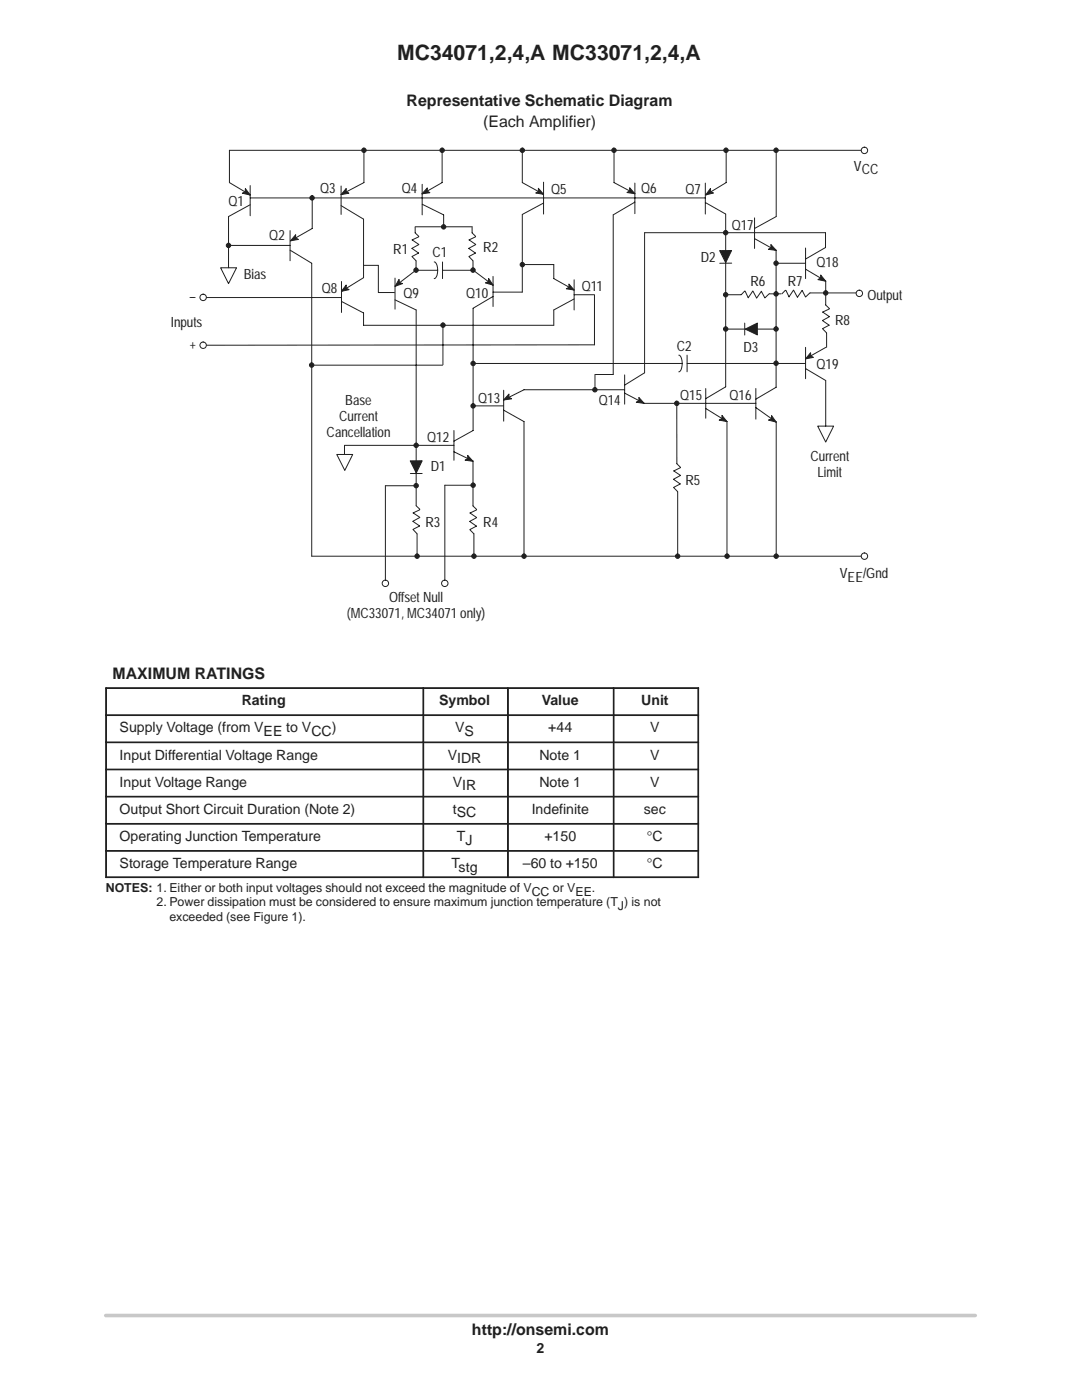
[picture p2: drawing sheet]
<svg xmlns="http://www.w3.org/2000/svg" width="216mm" height="279mm" viewBox="0 0 216 279" stroke-linecap="round" stroke-linejoin="round" font-family="sans-serif">
<path d="M21.1 262.5h173.5" fill="none" stroke="#c7c8ca" stroke-width=".72"/>
<g fill="none" stroke="#231f20" stroke-width=".2">
<path d="M49.9 39.5h90.8M49.9 37v6.1M62.3 39.5v6.1l-4.3 2.5M68.1 37.1v5.7M72.6 30v6.4l-4.5 2.4M84.2 36.8v6.1M88.2 30v6.4l-4 2.3M104.2 30v6.4l4.3 2.4M108.5 36.4v6.3M122.5 30v6.4l4.2 2.3M126.7 36.5v6.1M140.7 36.5v6.2"/>
<path d="M144.9 30v6.4l-4.1 2.5M154.9 30.3v12.9l-4.3 2.4M172.5 30h-126.7v6.4l4.1 2.5M40.5 59.4h27.6M44 53.4h3.2l-1.6 3.2zM45.6 49h12.3M49.9 40.9l-4.3 2.3v10.2M57.9 49.9l4.3 2.6v58.5h109.8M57.9 46v6M68.1 41l4.4 2.7v11.7l-4.4 2.7M68.1 56.2v6.2M75.5 53v5.4h3.2"/>
<path d="M78.8 59.8l4.2 2.1v39l.8 .7M78.8 55.5v6.2M82.2 49.6l1.3 .9-1.3 .7 .8 .8M82.8 45.3h11.4M82.8 45.3v1.1M82.8 46.5l.8 .7M83 52.1v1.8l-4.2 3.2M83 53.9h4.4M83.6 48.8l-1.4 .8M83.6 47.3l-1.4 .6 1.4 .9M84.2 40.8l4.3 2.1v2.4M86.6 52.3l.5 .4 .2 .9-.1 1.4-.3 .5-.3 .1"/>
<path d="M88.3 52.3v3.3M88.3 53.9h6.1M93.5 49.6l1.4 .9-1.3 .7 .8 .8M94.2 45.3v1.1M94.2 46.5l.7 .7M94.4 52.1v1.8l4 3M94.9 47.3l-1.3 .6 1.3 .9M94.9 48.8l-1.4 .8M98.4 59.2l-4 2.3v24.4l-3.8 2.1M98.4 55.2v6M104.2 52.8h6.3v2.8l4.1 2.3M108.5 40.5l-4.3 2.3v15.5h-5.8"/>
<path d="M114.6 58.8h4v10l-78.2 .1M114.6 59.7l-4.1 2.2v3h-38v-2.4l-4.4-2.3M114.6 55.8v6.1M126.7 40.3l-4.3 2.6M128.6 46.4h36.1v3l-4 2.3M140.7 40.4l4.1 2.3v34.5l-4 2.4M144.8 58.8h3.1M146 52.5h-2.4M148.6 58.1l-.7 .7M148.7 58.1l.6 1.3 .9-1.3M150.2 58.1l.8 1.4M150.6 47.6l4.3 2.4v27.3"/>
<path d="M150.6 43.5v6.1M153.5 58.6l-.9 .9-.7-1.4-.9 1.4M153.5 58.6h2.3M154.9 52.5h5.8M156.7 57.9l-.7 .7M158.3 57.9l-.9 1.3-.6-1.3M158.4 57.9l.7 1.4M160 58l-.9 1.3M160.1 58l.6 1.3 .9-.8M160.7 53.7l4.1 2.4v4.7l.7 .8M160.7 49.5v6.1M161.7 58.5h10"/>
<path d="M62.2 72.9h26.1M88.4 64.9v7.9M94.4 72.5h41.8M100.5 77.9v6.2M118.7 74.7v3.1M118.8 74.7h3.6M124.6 77.8h-20l-4.1 2M124.6 78.5l3.9 2M124.6 74.8v5.9M128.6 74.4l-4 2.5M135.4 70.9a1.95 1.95 0 0 1 .7 2.3l-.3 .7-.4 .3M137.1 70.9v3.3"/>
<path d="M137.1 72.5h23.6M140.8 77.5v6M144.8 65.7h9.8M148.6 64.5v2.4M150.8 77.5v6.1M154.9 77.3l-4.1 2.4M160.7 73.6l4.1 2.3v9.1M160.7 69.3v6.3M164.1 64l1.3 .9-1.3 .7 .8 .8M164.8 69.3l-4.1 2.3M164.9 66.5v2.8M165.5 61.7l-1.3 .6 1.3 .9-1.4 .8"/>
<path d="M81.9 94.5h2.3M82.9 96.9h-6v19.5M90.6 90.2l3.8 1.8v8.9M90.6 88.9h-21.9v4.1M90.6 85.9v6M94.4 96.8h-5.6v19.6M94.4 81h6.1M100.5 81.9l4.1 2.2v26.9M128.6 80.5h22.2M134.4 95.7l1.3 .9-1.3 .7 .8 .8M135 80.5l.1 12 .7 .7M135.8 93.3l-1.4 .7 1.4 .9-1.4 .7"/>
<path d="M140.8 81.5l4.3 2.6v26.7M150.8 81.3l4.1 2.9v26.8M163.2 85h3.1l-1.5 3.2zM82.4 104.1l1.3 .9-1.3 .7 .8 .8M83.2 106.6v4.4M83.8 101.7l-1.4 .7 1.4 .9-1.4 .7M94.4 101l.7 .7M95.1 103.3l-1.4 .8 1.4 .9-1.4 .7 .9 .8M95.1 101.8l-1.3 .6 1.3 .9"/>
</g>
<g fill="#231f20" stroke="#231f20" stroke-width=".2">
<path d="M81.9 92h2.3l-1.1 2.4z"/>
<path d="M143.6 50h2.4l-1.2 2.4z"/>
<path d="M148.7 65.7l2.4-1.2v2.3z"/>
</g>
<path d="M67.2 90.7h3.2l-1.6 3.2z" fill="#fff"/>
<path d="M67.2 90.7h3.2l-1.6 3.2z" fill="none" stroke="#231f20" stroke-width=".2"/>
<circle cx="45.6" cy="49" r=".44" fill="#231f20" stroke="#231f20" stroke-width=".2"/>
<circle cx="40.5" cy="59.4" r=".64" fill="#fff"/>
<circle cx="40.5" cy="59.4" r=".64" fill="none" stroke="#231f20" stroke-width=".2"/>
<circle cx="76.9" cy="116.4" r=".64" fill="#fff"/>
<circle cx="76.9" cy="116.4" r=".64" fill="none" stroke="#231f20" stroke-width=".2"/>
<circle cx="172.5" cy="30" r=".64" fill="#fff"/>
<circle cx="172.5" cy="30" r=".64" fill="none" stroke="#231f20" stroke-width=".2"/>
<circle cx="171.5" cy="58.5" r=".64" fill="#fff"/>
<g fill="none" stroke="#231f20" stroke-width=".2">
<path d="M49.2 38.4l.7 .5M68.8 38.4l-.7 .4M85 38.3l-.8 .4M107.7 38.3l.8 .5M125.9 38.2l.8 .5M141.6 38.4l-.8 .5M58.7 47.6l-.7 .5M68.9 57.7l-.8 .4M72.5 53h3M79.5 56.6l-.7 .5M97.7 56.4l.7 .5M113.8 57.5l.8 .4"/>
<path d="M122.4 42.9v31.8M128.6 46.4v28M154.1 49.6l.8 .4M164 55.7l.8 .4M161.5 71.2l-.8 .4"/>
<circle cx="171.5" cy="58.5" r=".64"/>
</g>
<g fill="#231f20" stroke="#231f20" stroke-width=".2">
<path d="M49 37.6l.9 1.3-1.5-.3 .5-.3z" fill-rule="evenodd"/>
<path d="M59 46.8v.7l.5 .3-1.5 .3z" fill-rule="evenodd"/>
<path d="M69.1 37.6v.6l.5 .4-1.5 .2z" fill-rule="evenodd"/>
<path d="M69.1 56.9v.6l.6 .3-1.6 .3z" fill-rule="evenodd"/>
<path d="M79.6 55.8l.1 .6 .6 .2-1.5 .5z" fill-rule="evenodd"/>
<path d="M85.3 37.5l-.1 .6 .6 .4-1.6 .2z" fill-rule="evenodd"/>
<path d="M97.5 55.6l.9 1.3-1.5-.4 .5-.3z" fill-rule="evenodd"/>
<path d="M113.5 56.7l1.1 1.2-1.6-.3 .5-.3z" fill-rule="evenodd"/>
<path d="M107.4 37.6l1.1 1.2-1.6-.3 .5-.3z" fill-rule="evenodd"/>
<path d="M125.6 37.5l1.1 1.2-1.6-.3 .5-.3z" fill-rule="evenodd"/>
<path d="M141.8 37.6v.7l.6 .2-1.6 .4z" fill-rule="evenodd"/>
<path d="M153.8 48.8l1.1 1.2-1.6-.2 .5-.4z" fill-rule="evenodd"/>
<path d="M163.8 54.9l1 1.2-1.6-.3 .5-.3z" fill-rule="evenodd"/>
<path d="M161.7 70.4l.1 .6 .5 .3-1.6 .3z" fill-rule="evenodd"/>
<circle cx="62.3" cy="39.5" r=".44"/>
<circle cx="72.6" cy="30" r=".44"/>
<circle cx="88.2" cy="30" r=".44"/>
<circle cx="104.2" cy="30" r=".44"/>
<circle cx="88.5" cy="45.3" r=".44"/>
<circle cx="83" cy="53.9" r=".44"/>
<circle cx="94.4" cy="53.9" r=".44"/>
<circle cx="88.4" cy="64.9" r=".44"/>
<circle cx="104.2" cy="52.8" r=".44"/>
<circle cx="122.5" cy="30" r=".44"/>
<circle cx="144.9" cy="30" r=".44"/>
<circle cx="144.8" cy="46.4" r=".44"/>
<circle cx="144.8" cy="58.8" r=".44"/>
<circle cx="154.9" cy="30" r=".44"/>
<circle cx="154.9" cy="52.5" r=".44"/>
<circle cx="154.9" cy="58.7" r=".44"/>
<circle cx="154.9" cy="65.7" r=".44"/>
<circle cx="144.8" cy="65.7" r=".44"/>
<circle cx="164.8" cy="58.5" r=".44"/>
<circle cx="154.9" cy="72.5" r=".44"/>
</g>
<circle cx="172.5" cy="111" r=".64" fill="#fff"/>
<g fill="none" stroke="#231f20" stroke-width=".2">
<path d="M101.3 79.4l-.8 .4M93.6 91.6l.8 .5M127.8 80.1l.7 .4M144.3 83.7l.8 .4M154.1 83.7l.8 .5M94.6 106.5v4.4"/>
<circle cx="172.5" cy="111" r=".64"/>
</g>
<g fill="#231f20" stroke="#231f20" stroke-width=".2">
<path d="M144.1 82.9l1 1.2-1.6-.3 .6-.3z" fill-rule="evenodd"/>
<path d="M154 82.9l.9 1.3-1.6-.4 .6-.2z" fill-rule="evenodd"/>
<path d="M127.5 79.3l1 1.2-1.5-.2 .5-.4z" fill-rule="evenodd"/>
<path d="M101.6 78.6l-.1 .7 .6 .3-1.6 .2z" fill-rule="evenodd"/>
<path d="M93.3 90.9l1.1 1.2-1.6-.3 .5-.3z" fill-rule="evenodd"/>
<circle cx="135" cy="80.5" r=".44"/>
<circle cx="94.4" cy="72.5" r=".44"/>
<circle cx="94.4" cy="81" r=".44"/>
<circle cx="94.4" cy="96.8" r=".44"/>
<circle cx="83" cy="88.9" r=".44"/>
<circle cx="83" cy="96.9" r=".44"/>
<circle cx="83.2" cy="111" r=".44"/>
<circle cx="94.6" cy="111" r=".44"/>
</g>
<circle cx="88.8" cy="116.4" r=".64" fill="#fff"/>
<circle cx="88.8" cy="116.4" r=".64" fill="none" stroke="#231f20" stroke-width=".2"/>
<g fill="#231f20" stroke="#231f20" stroke-width=".2">
<circle cx="104.6" cy="111" r=".44"/>
<circle cx="62.2" cy="72.9" r=".44"/>
</g>
<circle cx="40.5" cy="68.9" r=".64" fill="#fff"/>
<g fill="none" stroke="#231f20" stroke-width=".2">
<path d="M135.2 98.1v12.9"/>
<circle cx="40.5" cy="68.9" r=".64"/>
</g>
<g fill="#231f20" stroke="#231f20" stroke-width=".2">
<path d="M21.1 137.3h.1v5.4h-.1z" fill-rule="evenodd"/>
<path d="M21.1 137.3h63.3v.1h-63.3z" fill-rule="evenodd"/>
<path d="M84.4 137.3h.1v5.4h-.1z" fill-rule="evenodd"/>
<path d="M84.4 137.3h16.9v.1h-16.9z" fill-rule="evenodd"/>
<path d="M101.3 137.3h.1v5.4h-.1z" fill-rule="evenodd"/>
<path d="M101.3 137.3h21.1v.1h-21.1z" fill-rule="evenodd"/>
<path d="M122.4 137.3h.1v5.4h-.1z" fill-rule="evenodd"/>
<path d="M139.3 137.3h.1v5.4h-.1z" fill-rule="evenodd"/>
<path d="M122.4 137.3h17v.1h-17z" fill-rule="evenodd"/>
<path d="M21.1 142.7h.1v5.4h-.1z" fill-rule="evenodd"/>
<path d="M21.1 142.7h63.3v.1h-63.3z" fill-rule="evenodd"/>
<path d="M84.4 142.7h.1v5.4h-.1z" fill-rule="evenodd"/>
<path d="M84.4 142.7h16.9v.1h-16.9z" fill-rule="evenodd"/>
<path d="M101.3 142.7h.1v5.4h-.1z" fill-rule="evenodd"/>
<path d="M101.3 142.7h21.1v.1h-21.1z" fill-rule="evenodd"/>
<path d="M122.4 142.7h.1v5.4h-.1z" fill-rule="evenodd"/>
<path d="M139.3 142.7h.1v5.4h-.1z" fill-rule="evenodd"/>
<path d="M122.4 142.7h17v.1h-17z" fill-rule="evenodd"/>
<path d="M21.1 148.1h.1v5.4h-.1z" fill-rule="evenodd"/>
<path d="M21.1 148.1h63.3v.1h-63.3z" fill-rule="evenodd"/>
<path d="M84.4 148.1h.1v5.4h-.1z" fill-rule="evenodd"/>
<path d="M84.4 148.1h16.9v.1h-16.9z" fill-rule="evenodd"/>
<path d="M101.3 148.1h.1v5.4h-.1z" fill-rule="evenodd"/>
<path d="M101.3 148.1h21.1v.1h-21.1z" fill-rule="evenodd"/>
<path d="M122.4 148.1h.1v5.4h-.1z" fill-rule="evenodd"/>
<path d="M139.3 148.1h.1v5.4h-.1z" fill-rule="evenodd"/>
<path d="M122.4 148.1h17v.1h-17z" fill-rule="evenodd"/>
<path d="M21.1 153.5h.1v5.4h-.1z" fill-rule="evenodd"/>
<path d="M21.1 153.5h63.3v.1h-63.3z" fill-rule="evenodd"/>
<path d="M84.4 153.5h.1v5.4h-.1z" fill-rule="evenodd"/>
<path d="M84.4 153.5h16.9v.1h-16.9z" fill-rule="evenodd"/>
<path d="M101.3 153.5h.1v5.4h-.1z" fill-rule="evenodd"/>
<path d="M101.3 153.5h21.1v.1h-21.1z" fill-rule="evenodd"/>
<path d="M122.4 153.5h.1v5.4h-.1z" fill-rule="evenodd"/>
<path d="M139.3 153.5h.1v5.4h-.1z" fill-rule="evenodd"/>
<path d="M122.4 153.5h17v.1h-17z" fill-rule="evenodd"/>
<path d="M21.1 158.9h.1v5.4h-.1z" fill-rule="evenodd"/>
<path d="M21.1 158.9h63.3v.2h-63.3z" fill-rule="evenodd"/>
<path d="M84.4 158.9h.1v5.4h-.1z" fill-rule="evenodd"/>
<path d="M84.4 158.9h16.9v.2h-16.9z" fill-rule="evenodd"/>
<path d="M101.3 158.9h.1v5.4h-.1z" fill-rule="evenodd"/>
<path d="M101.3 158.9h21.1v.2h-21.1z" fill-rule="evenodd"/>
<path d="M122.4 158.9h.1v5.4h-.1z" fill-rule="evenodd"/>
<path d="M139.3 158.9h.1v5.4h-.1z" fill-rule="evenodd"/>
<path d="M122.4 158.9h17v.2h-17z" fill-rule="evenodd"/>
<path d="M21.1 164.3h.1v5.4h-.1z" fill-rule="evenodd"/>
<path d="M21.1 164.3h63.3v.2h-63.3z" fill-rule="evenodd"/>
<path d="M84.4 164.3h.1v5.4h-.1z" fill-rule="evenodd"/>
<path d="M84.4 164.3h16.9v.2h-16.9z" fill-rule="evenodd"/>
<path d="M101.3 164.3h.1v5.4h-.1z" fill-rule="evenodd"/>
<path d="M101.3 164.3h21.1v.2h-21.1z" fill-rule="evenodd"/>
<path d="M122.4 164.3h.1v5.4h-.1z" fill-rule="evenodd"/>
<path d="M139.3 164.3h.1v5.4h-.1z" fill-rule="evenodd"/>
<path d="M122.4 164.3h17v.2h-17z" fill-rule="evenodd"/>
<path d="M21.1 169.7h.1v5.4h-.1z" fill-rule="evenodd"/>
<path d="M21.1 169.7h63.3v.2h-63.3z" fill-rule="evenodd"/>
<path d="M21.1 175h63.3v.1h-63.3z" fill-rule="evenodd"/>
<path d="M84.4 169.7h.1v5.4h-.1z" fill-rule="evenodd"/>
<path d="M84.4 169.7h16.9v.2h-16.9z" fill-rule="evenodd"/>
<path d="M84.4 175h16.9v.1h-16.9z" fill-rule="evenodd"/>
<path d="M101.3 169.7h.1v5.4h-.1z" fill-rule="evenodd"/>
<path d="M101.3 169.7h21.1v.2h-21.1z" fill-rule="evenodd"/>
<path d="M101.3 175h21.1v.1h-21.1z" fill-rule="evenodd"/>
<path d="M122.4 169.7h.1v5.4h-.1z" fill-rule="evenodd"/>
<path d="M139.3 169.7h.1v5.4h-.1z" fill-rule="evenodd"/>
<path d="M122.4 169.7h17v.2h-17z" fill-rule="evenodd"/>
<path d="M122.4 175h17v.1h-17z" fill-rule="evenodd"/>
<circle cx="118.7" cy="77.8" r=".44"/>
<circle cx="154.9" cy="111" r=".44"/>
<circle cx="145.1" cy="111" r=".44"/>
<circle cx="135.2" cy="111" r=".44"/>
</g>
<text font-size="4.2" fill="#231f20" x="79.2" y="11.9">MC34071,2,4,A MC33071,2,4,A</text>
<g font-size="3.2" fill="#231f20">
<text x="81.1" y="21.2">Representative Schematic Diagram</text>
<text x="96.4" y="25.4">(Each Amplifier)</text>
<text x="22.5" y="135.5">MAXIMUM RATINGS</text>
<text x="94.2" y="266.4">http://onsemi.com</text>
</g>
<g font-size="2.8" fill="#231f20">
<text x="170.4" y="34.1">VCC</text>
<text x="45.6" y="41.2">Q1</text>
<text x="63.9" y="38.5">Q3</text>
<text x="80.2" y="38.5">Q4</text>
<text x="110" y="38.8">Q5</text>
<text x="128" y="38.5">Q6</text>
<text x="136.8" y="38.8">Q7</text>
<text x="53.7" y="48">Q2</text>
<text x="146" y="45.9">Q17</text>
<text x="78.5" y="50.7">R1</text>
<text x="86.3" y="51.3">C1</text>
<text x="96.4" y="50.3">R2</text>
<text x="139.8" y="52.4">D2</text>
<text x="162.9" y="53.4">Q18</text>
<text x="48.7" y="55.8">Bias</text>
<text x="64.2" y="58.5">Q8</text>
<text x="80.5" y="59.5">Q9</text>
<text x="93" y="59.5">Q10</text>
<text x="116.1" y="58.1">Q11</text>
<text x="149.7" y="57.1">R6</text>
<text x="157.2" y="57.1">R7</text>
<text x="173.1" y="59.8">Output</text>
<text x="34.1" y="65.2">Inputs</text>
<text x="37.8" y="60.2">–</text>
<text x="166.7" y="64.9">R8</text>
<text x="37.8" y="69.6">+</text>
<text x="135.1" y="70">C2</text>
<text x="148.4" y="70.3">D3</text>
<text x="162.9" y="73.7">Q19</text>
<text x="68.9" y="80.9">Base</text>
<text x="95.4" y="80.5">Q13</text>
<text x="119.5" y="80.8">Q14</text>
<text x="135.7" y="79.8">Q15</text>
<text x="145.6" y="79.8">Q16</text>
<text x="65.2" y="87.2">Cancellation</text>
<text x="67.7" y="84">Current</text>
<text x="85.3" y="88.3">Q12</text>
<text x="85.9" y="94">D1</text>
<text x="161.7" y="92.1">Current</text>
<text x="163.1" y="95.2">Limit</text>
<text x="136.8" y="96.8">R5</text>
<text x="84.9" y="105.2">R3</text>
<text x="96.4" y="105.2">R4</text>
<text x="167.6" y="115.4">VEE/Gnd</text>
<text x="69.2" y="123.4">(MC33071, MC34071 only)</text>
<text x="77.7" y="120.2">Offset Null</text>
<text x="48.2" y="140.8">Rating</text>
<text x="87.6" y="140.8">Symbol</text>
<text x="108.1" y="140.8">Value</text>
<text x="127.9" y="140.8">Unit</text>
<text x="23.9" y="146.2">Supply Voltage (from VEE to VCC)</text>
<text x="90.8" y="146.2">VS</text>
<text x="109.4" y="146.2">+44</text>
<text x="129.7" y="146.2">V</text>
<text x="23.9" y="151.6">Input Differential Voltage Range</text>
<text x="89.3" y="151.6">VIDR</text>
<text x="107.6" y="151.6">Note 1</text>
<text x="129.7" y="151.6">V</text>
<text x="23.9" y="157">Input Voltage Range</text>
<text x="90.4" y="157">VIR</text>
<text x="107.6" y="157">Note 1</text>
<text x="129.7" y="157">V</text>
<text x="23.9" y="162.4">Output Short Circuit Duration (Note 2)</text>
<text x="23.9" y="167.9">Operating Junction Temperature</text>
<text x="90.4" y="162.4">tSC</text>
<text x="91.1" y="167.9">TJ</text>
<text x="106.1" y="162.4">Indefinite</text>
<text x="108.6" y="167.9">+150</text>
<text x="128.5" y="162.4">sec</text>
<text x="129.1" y="167.9">°C</text>
<text x="23.9" y="173.3">Storage Temperature Range</text>
<text x="90.1" y="173.3">Tstg</text>
<text x="104.3" y="173.3">–60 to +150</text>
<text x="129.1" y="173.3">°C</text>
<text x="107.1" y="270">2</text>
</g>
<g font-size="2.5" fill="#231f20">
<text x="21.1" y="178.1">NOTES: 1. Either or both input voltages should not exceed the magnitude of V</text>
<text x="106.1" y="178.8">CC</text>
<text x="110.3" y="178.1">or V</text>
<text x="114.8" y="178.8">EE</text>
<text x="118.1" y="178.1">.</text>
<text x="31.3" y="180.9">2. Power dissipation must be considered to ensure maximum junction temperature (T ) is not</text>
<text x="33.8" y="183.8">exceeded (see Figure 1).</text>
<text x="123.3" y="181.6">J</text>
</g>
</svg>
